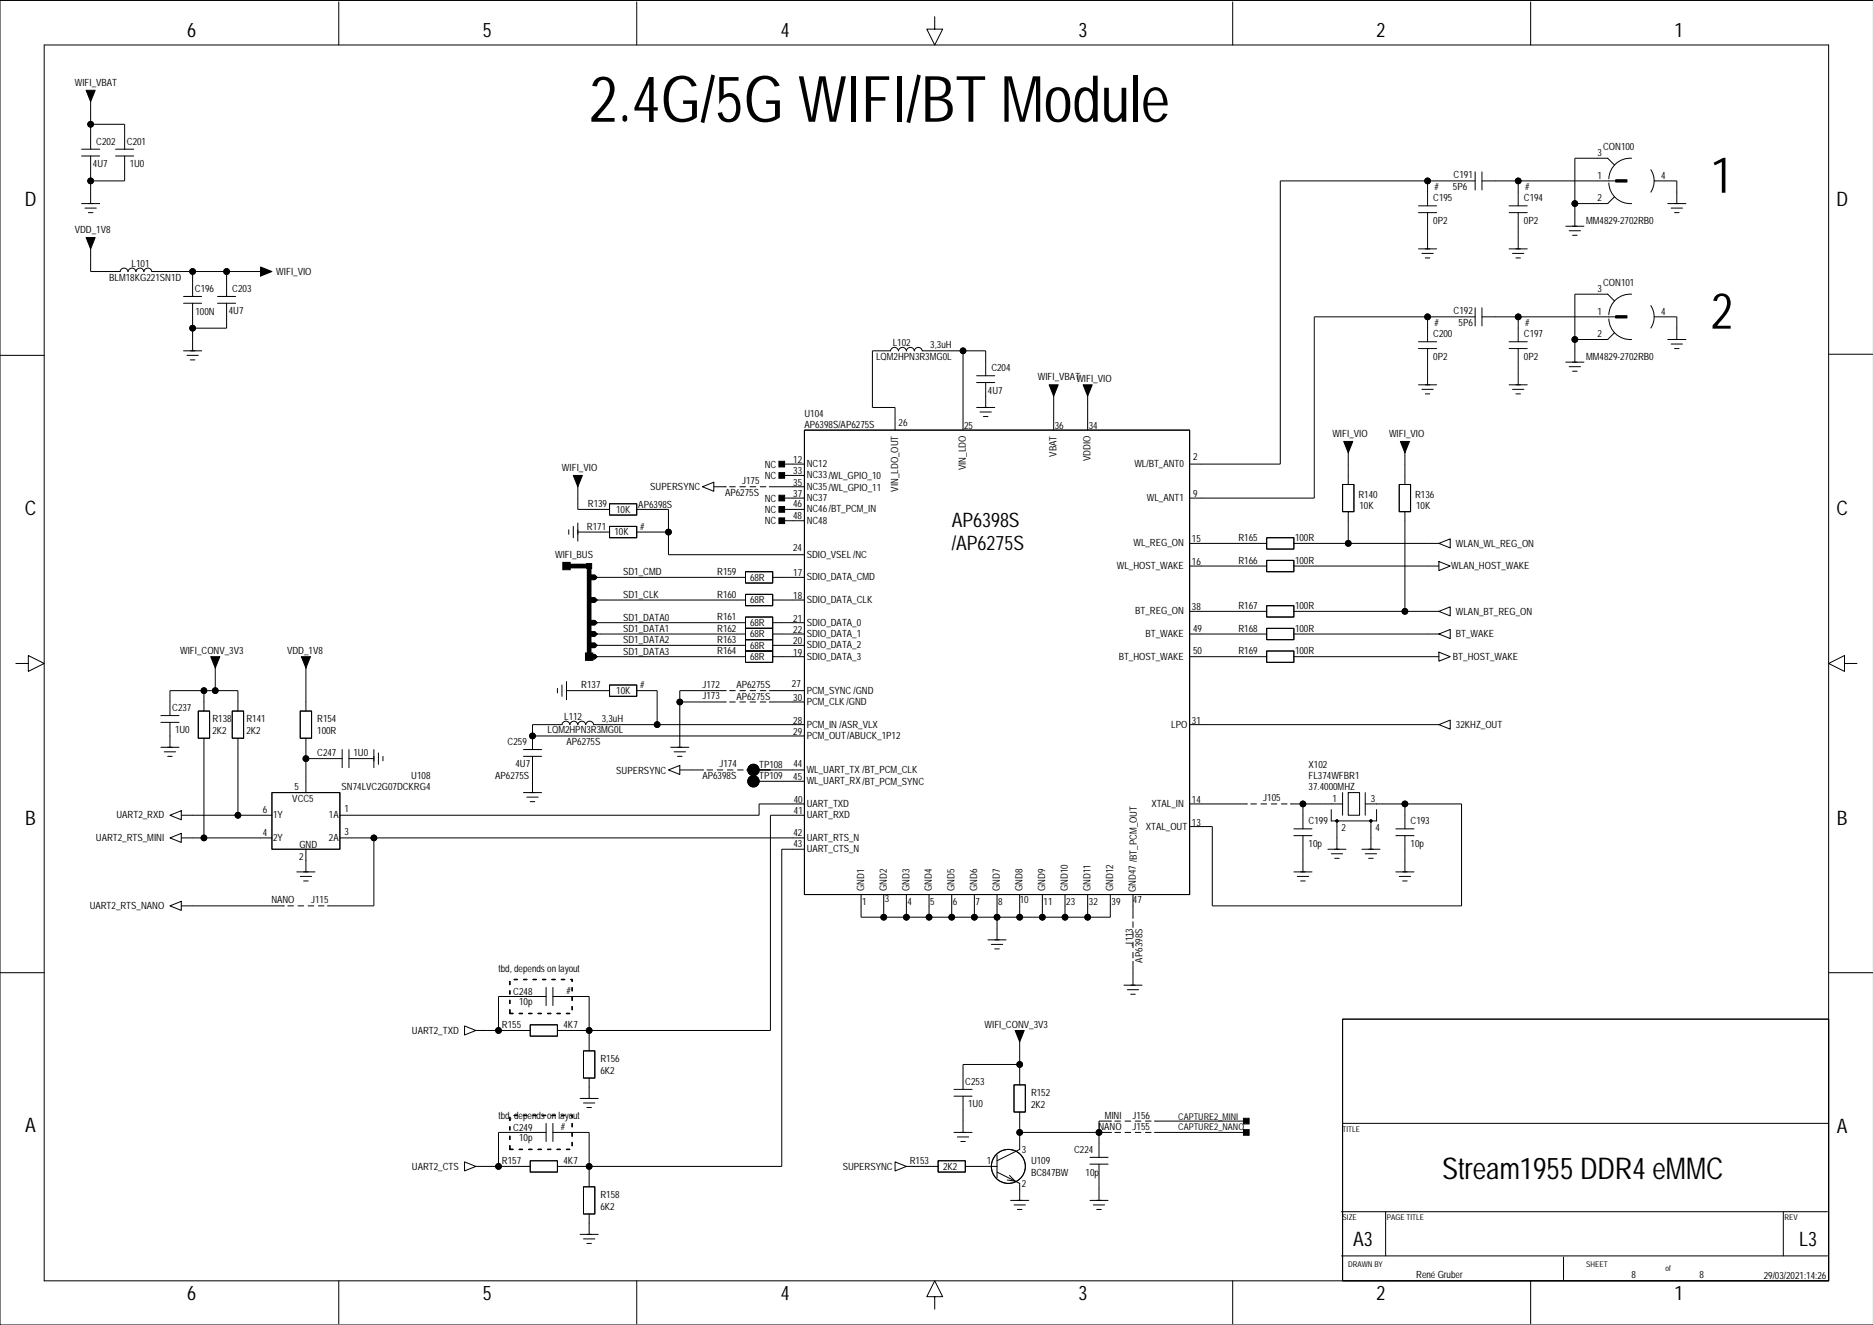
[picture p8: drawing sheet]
<svg xmlns="http://www.w3.org/2000/svg" width="420mm" height="297mm" viewBox="0 0 420 297" stroke-linecap="round" stroke-linejoin="round" font-family="sans-serif">
<g fill="none" stroke="#000" stroke-width=".22">
<path d="M9.9 10.1h400v277h-400zM75.9 .4v9.7M142.7 .4v9.7M209.5 3.7v2.8h1.8l-1.8 3.6-1.8-3.6h1.8M276.3 .4v9.7M343.1 .4v9.7M419.9 .1h-419.9v296.9h419.9M18.3 35h4M18.3 33.4h4M20.3 22.8v10.6M20.3 35v10.6M20.3 27.9h7.6v5.5"/>
<path d="M25.9 35h4.1M25.9 33.4h4.1M27.9 35v5.6h-7.6M330.6 38.5v4.1M332.2 38.5v4.1M361.9 37l-1.6-1.5h-7.3v15.2M365.7 35.5a4.8 4.8 0 0 0-5.1 4.6M370 38a4.6 4.6 0 0 1 0 5.1M18.3 45.6h4M19 46.7h2.6M19.8 47.7h1M20.3 55.8v5.1h6.6a.9 .9 0 0 1 .9-.8 .9 .9 0 0 1 .9 .8 .9 .9 0 0 1 .9-.8 .9 .9 0 0 1 .9 .8 .9 .9 0 0 1 .9-.8 .9 .9 0 0 1 .9 .8 .9 .9 0 0 1 .8-.8 .9 .9 0 0 1 .9 .8h24.4"/>
<path d="M317.9 47.7h4.1M317.9 46.1h4.1M317.9 55.8h4.1M318.7 56.8h2.5M319.5 57.8h1M320 40.6v5.5M320 47.7v8.1M330.6 40.6h-43.6v63.4h-20.4M332.2 40.6h30.9M338.3 47.7h4M338.3 46.1h4M338.3 55.8h4"/>
<path d="M339 56.8h2.6M339.8 57.8h1M340.3 40.6v5.5M340.3 47.7v8.1M350.9 50.7h4.1M351.7 51.7h2.5M352.5 52.7h1M360.6 41a4.8 4.8 0 0 0 5.1 4.6M361.9 44.1l-1.6 1.5h-7.3M370.8 40.6h5v5M373.8 45.6h4.1M374.6 46.7h2.5"/>
<path d="M375.3 47.7h1M0 79.7h9.9M41.1 78.6h4.1M41.1 66.5h4.1M41.1 68h4.1M41.9 79.7h2.5M43.2 60.9v5.6M43.2 68v10.6M48.8 66.5h4M48.8 68h4M50.8 60.9v5.6M50.8 68v5.6h-7.6"/>
<path d="M215.9 78.6v17.8M317.9 78.1h4.1M317.9 76.6h4.1M320 71v5.6M320 78.1v8.2M330.6 69v4.1M330.6 71h-36v40.7h-28M332.2 69v4.1M332.2 71h30.9M338.3 78.1h4M338.3 76.6h4M340.3 71v5.6"/>
<path d="M340.3 78.1v8.2M360.6 71.5a4.8 4.8 0 0 0 5.1 4.6M361.9 67.5l-1.6-1.5h-7.3v15.2M361.9 74.6l-1.6 1.5h-7.3M365.7 66a4.8 4.8 0 0 0-5.1 4.6M370 68.5a4.6 4.6 0 0 1 0 5M370.8 71h5v5.1M373.8 76.1h4.1M374.6 77.1h2.5M375.3 78.1h1M409.9 79.4h9.9M42.7 80.7h1"/>
<path d="M180.3 96.4h86.3v104.1h-86.3zM218.9 91.3h4.1M218.9 84.2h4.1M218.9 85.8h4.1M219.7 92.4h2.5M220.4 93.4h1M220.9 88.8h.1M220.9 84.2v-5.6l-14.2 .1a.9 .9 0 0 0-.9-.8 .9 .9 0 0 0-.9 .8 .9 .9 0 0 0-.9-.8 .9 .9 0 0 0-.8 .8 .9 .9 0 0 0-.9-.8 .9 .9 0 0 0-.9 .8 .9 .9 0 0 0-.9-.8 .9 .9 0 0 0-.9 .8l-4.1-.1v12.7h5.1v5.1M220.9 85.8v5.5M236.2 88.8v7.6M243.8 88.8v7.6M317.9 86.3h4.1"/>
<path d="M318.7 87.3h2.5M319.5 88.3h1M338.3 86.3h4M339 87.3h2.6M339.8 88.3h1M350.9 81.2h4.1M351.7 82.2h2.5M352.5 83.2h1M127.5 118.8v1M128.5 118v2.5M129.5 109.1v5.1h7.1M129.5 119.3h7.1"/>
<path d="M129.5 117.2v4.1M136.6 112.9h6.1v2.6h-6.1zM136.6 118h6.1v2.5h-6.1zM142.7 114.2h7.1v10.2h30.5M142.7 119.3h7.1M157.4 109.1l2.6-1v2zM160 109.1h2.8M162.5 109.1h.1M163.5 109.1h1.3M165.8 109.1h1.3M168.1 109.1h1.3M170.4 109.1h1.3"/>
<path d="M172.4 109.1h7.9M175.2 104h5.1M175.2 111.7h5.1M175.2 106.6h5.1M175.2 114.2h5.1M175.2 116.7h5.1M300.9 108.6h2.6v6.1h-2.6zM302.2 101.5v7.1M302.2 114.7v7.1M313.6 108.6h2.6v6.1h-2.6zM314.9 101.5v7.1M314.9 114.7v22.4"/>
<path d="M132.1 129.4l.5-.5h.7l.5 .5-.5 .5h-.7zM132.6 134h.7l.5 .5-.5 .5h-.7l-.5-.5zM132.6 139.1h.7l.5 .5-.5 .5h-.7l-.5-.5zM133.8 129.4h33.3M133.8 134.5h33.3M133.8 139.6h33.3M134.6 134.5h.1M134.6 129.4h.1M134.6 139.6h.1M167.1 128.2h6.1v2.5h-6.1zM167.1 133.2h6.1v2.6h-6.1zM167.1 138.3h6.1v2.6h-6.1z"/>
<path d="M173.2 129.4h7.1M173.2 134.5h7.1M173.2 139.6h7.1M266.6 137.1h17.3M266.6 126.9h17.3M266.6 121.8h17.3M283.9 120.5h6.1v2.6h-6.1zM283.9 125.6h6.1v2.6h-6.1zM283.9 135.8h6.1v2.5h-6.1zM290 137.1h32.5M290 126.9h32.5M290 121.8h32.5"/>
<path d="M322.5 137.1l2.5-1.1v2.1zM322.5 125.9l2.5 1-2.5 1zM322.5 121.8l2.5-1v2zM3.6 148.7h2.7v-1.7l3.6 1.7-3.6 1.8v-1.8M44.4 159.4h2.6v6.1h-2.6zM45.7 154.8v4.6M48.2 149.8v5M52.1 159.4h2.5v6.1h-2.5zM53.3 159.4v-4.6h-15.2v5.6M67.3 159.4h2.5v6.1h-2.5zM68.6 149.8v9.6M124.9 154.3v1"/>
<path d="M126 153.6v2.5M127 154.8h9.6M127 152.8v4.1M132.1 144.7l.5-.5h.7l.5 .5-.5 .5h-.7zM132.6 141.6h.7l.5 .5-.5 .5h-.7l-.5-.5zM132.6 146.7h.7l.5 .5-.5 .5h-.7l-.5-.5zM133.8 142.1h33.3M133.8 147.2h33.3M133.8 144.7h33.3M134.6 142.1h.1M134.6 144.7h.1M134.6 147.2h.1"/>
<path d="M136.6 153.6h6.1v2.5h-6.1zM142.7 154.8h4.6v7.6M152.4 157.4h10.4M162.8 154.8h-10.4v12.7M163.5 154.8h1.3M163.5 157.4h1.3M165.8 154.8h1.3M165.8 157.4h1.3M167.1 140.9h6.1v2.5h-6.1zM167.1 143.4h6.1v2.5h-6.1zM167.1 145.9h6.1v2.6h-6.1zM168.1 154.8h1.3"/>
<path d="M168.1 157.4h1.3M170.4 154.8h1.3M170.4 157.4h1.3M172.4 154.8h7.9M172.4 157.4h7.9M173.2 142.1h7.1M173.2 147.2h7.1M173.2 144.7h7.1M266.6 142.1h17.3M266.6 147.2h17.3M283.9 140.9h6.1v2.5h-6.1zM283.9 145.9h6.1v2.6h-6.1z"/>
<path d="M290 142.1h32.5M290 147.2h32.5M322.5 142.1l2.5-1v2zM322.5 146.2l2.5 1-2.5 1zM413.4 148.7v-1.7l-3.5 1.7 3.5 1.8v-1.8h2.8M36.1 167.5h4M36.1 161.9h4M36.1 160.4h4M36.8 168.5h2.6M37.6 169.6h1M38.1 165h.1M38.1 161.9v5.6"/>
<path d="M45.7 165.5v22.3M53.3 165.5v17.3M60.9 177.7h15.3v12.7h-15.3zM68.6 165.5v12.2M68.6 170.1h8.1M76.7 168v4.1M78.2 170.1h5.6M78.2 168v4.1M81.3 170.1h.1M83.8 168v4.1M84.8 168.8v2.5M85.8 169.6v1"/>
<path d="M117.3 169.6h4.1M117.3 168h4.1M117.3 177.7h4.1M118.1 178.7h2.5M118.8 179.7h1.1M119.4 165h.1M119.4 165h60.9M119.4 169.6v8.1M149.8 172.6l2.6-1v2zM150.3 167.5h4.1M151.1 168.5h2.5M151.9 169.6h1"/>
<path d="M152.4 172.6h5.3M158.5 172.6h1.2M160.7 172.6h1.3M163 172.6h1.3M165.3 172.6h1.3M167.3 172.6h13M170.1 172.6h.1M170.1 175.1h.1M170.1 175.1h10.2M180.3 162.4l-47.2 .1a.9 .9 0 0 0-.9-.8 .9 .9 0 0 0-.9 .8 .9 .9 0 0 0-.9-.8 .9 .9 0 0 0-.9 .8 .9 .9 0 0 0-.9-.8 .9 .9 0 0 0-.9 .8 .9 .9 0 0 0-.9-.8 .9 .9 0 0 0-.8 .8l-6.6-.1v5.6M266.6 162.4h55.9M300.9 177.7v5.1"/>
<path d="M302.2 177.7h2.5v5.1h-2.5zM306 177.7v5.1M322.5 162.4l2.5-1v2.1zM38.1 182.8l2.5-1.1v2.1zM38.1 187.8l2.5-1v2.1zM40.6 182.8h20.3M40.6 187.8h20.3M66.5 195.5h4.1M67.3 196.5h2.5M68.1 197.5h1M68.6 192.9h.1M68.6 190.4v5.1"/>
<path d="M76.2 187.8h104.1M83.8 187.8v15.3h-10.4M180.3 180.2h-10.2v2.6h-93.9M180.3 182.8h-7.6v48.2h-47.8M180.3 190.4h-5.1v71.1h-50.3M266.6 180.2h13M280.4 180.2h1.2M282.6 180.2h1.3M284.9 180.2h1.3M287.2 180.2h1.3M289.2 180.2h11.7M290 195.5h4.1"/>
<path d="M290 187.3h4.1M290 185.8h4.1M290.8 196.5h2.5M291.5 197.5h1M292 180.2v5.6M292 187.3v8.2M297.6 190.4h4.1M298.4 181.5v2.5h10.1v-2.5M298.4 191.4h2.5M299.1 192.4h1.1M299.7 184v6.4M305.2 190.4h4.1"/>
<path d="M306 180.2h21.6v22.9h-55.9v-17.8h-5.1M306 191.4h2.5M306.8 192.4h1M307.3 184v6.4M312.9 195.5h4M312.9 187.3h4M312.9 185.8h4M313.6 196.5h2.6M314.4 197.5h1M314.9 180.2v5.6M314.9 187.3v8.2M0 218.1h9.9"/>
<path d="M38.1 203.1l2.5-1v2zM40.6 203.1h23.1M64.5 203.1h1.3M66.8 203.1h1.3M69.1 203.1h1.2M71.4 203.1h1.2M193 200.5v5.1h55.9v-5.1M198.1 200.5v5.1M203.2 200.5v5.1M208.2 200.5v5.1M213.3 200.5v5.1M218.4 200.5v5.1"/>
<path d="M221.4 210.7h4.1M222.2 211.7h2.5M223 212.7h1M223.5 200.5v10.2M228.5 200.5v5.1M233.6 200.5v5.1M238.7 200.5v5.1M243.8 200.5v5.1M253.9 200.5v5.4M253.9 206.6v1.3M253.9 208.9v1.3M253.9 211.2v1.3"/>
<path d="M253.9 213.5v1.3M253.9 215.5v5.4M409.9 218.1h9.9M104.1 230l2.6 1-2.6 1zM106.7 231h12.1M118.8 229.7h6.1v2.6h-6.1zM122.4 223.4h-10.7v7.6M122.4 221.4v4M123.9 223.4h8.2v12.2M123.9 221.4v4M130.8 235.6h2.5v6.1h-2.5zM228.5 233.6v9.6"/>
<path d="M228.5 238.6h-12.6v5.6M251.9 220.9h4.1M252.7 221.9h2.5M253.4 222.9h1.1M300.9 228.5h109v58.6h-109zM122.4 253.9h-10.7v7.6M122.4 251.8v4.1M123.9 253.9h8.2v12.2M123.9 251.8v4.1M130 246.3h4.1M130.8 247.3h2.5M131.5 248.3h1.1"/>
<path d="M132.1 243.7h.1M132.1 241.7v4.6M213.8 253.9h4.1M213.8 245.7h4.1M213.8 244.2h4.1M214.6 254.9h2.5M215.3 255.9h1.1M215.9 245.7v8.2M223.5 258.9v5.1M227.3 243.2h2.5v6.1h-2.5zM228.5 249.3v8.4l-5 2.5M228.5 253.9h20.6"/>
<path d="M244.3 259.5h4.1M249.1 251.3h-2.8v8.2M249.9 253.9h1.2M249.9 251.3h1.2M252.2 253.9h1.2M252.2 251.3h1.2M254.5 253.9h1.2M254.5 251.3h1.2M256.7 253.9h1.3M256.7 251.3h1.3M258.8 253.9h20.5M258.8 251.3h20.5"/>
<path d="M300.9 251.8h109M104.1 260.5l2.6 1-2.6 1zM106.7 261.5h12.1M118.8 260.2h6.1v2.6h-6.1zM130 276.7h4.1M130.8 266.1h2.5v6.1h-2.5zM130.8 277.7h2.5M131.5 278.8h1.1M132.1 274.2h.1M132.1 272.2v4.5M200.6 260.5l2.6 1-2.6 1zM203.2 261.5h7.1"/>
<path d="M210.3 260.2h6.1v2.6h-6.1zM216.4 261.5h7.1M223.5 262.8l5 2.5v3.8M226.3 263.5l1.2 1.3-1.7-.3M226.5 269.1h4.1M227.3 270.1h2.5M228 271.1h1.1M228.5 266.6h.1M244.3 269.1h4.1M244.3 261h4.1M245.1 270.1h2.5M245.8 271.1h1"/>
<path d="M246.3 261v8.1M300.7 271.6h108.9M310.6 271.6v9.9M399.7 271.6v9.9M75.9 287.1v9.7M142.7 287.1v9.7M209.5 290.7h1.8l-1.8-3.6-1.8 3.6h1.8v2.8M276.3 287.1v9.7M300.7 281.5h108.9M343.1 287.1v9.7M350.4 281.8v5.1"/>
<circle cx="20.3" cy="27.9" r=".63"/>
<circle cx="20.3" cy="40.6" r=".63"/>
<circle cx="320" cy="40.6" r=".63"/>
<circle cx="340.3" cy="40.6" r=".63"/>
<circle cx="353" cy="45.6" r=".63"/>
<circle cx="43.2" cy="60.9" r=".63"/>
<circle cx="43.2" cy="73.6" r=".63"/>
<circle cx="50.8" cy="60.9" r=".63"/>
<circle cx="215.9" cy="78.6" r=".63"/>
<circle cx="320" cy="71" r=".63"/>
<circle cx="340.3" cy="71" r=".63"/>
<circle cx="353" cy="76.1" r=".63"/>
<circle cx="149.8" cy="119.3" r=".63"/>
<circle cx="302.2" cy="121.8" r=".63"/>
<circle cx="314.9" cy="137.1" r=".63"/>
<circle cx="45.7" cy="154.8" r=".63"/>
<circle cx="48.2" cy="154.8" r=".63"/>
<circle cx="152.4" cy="157.4" r=".63"/>
<circle cx="68.6" cy="170.1" r=".63"/>
<circle cx="119.4" cy="165" r=".63"/>
<circle cx="147.3" cy="162.4" r=".63"/>
<circle cx="168.9" cy="172.6" r="1.27"/>
<circle cx="168.9" cy="175.1" r="1.27"/>
<circle cx="168.9" cy="172.6" r=".63"/>
<circle cx="45.7" cy="187.8" r=".63"/>
<circle cx="53.3" cy="182.8" r=".63"/>
<circle cx="83.8" cy="187.8" r=".63"/>
<circle cx="292" cy="180.2" r=".63"/>
<circle cx="299.7" cy="184" r=".25"/>
<circle cx="307.3" cy="184" r=".25"/>
<circle cx="314.9" cy="180.2" r=".63"/>
<circle cx="198.1" cy="205.6" r=".63"/>
<circle cx="203.2" cy="205.6" r=".63"/>
<circle cx="208.2" cy="205.6" r=".63"/>
<circle cx="213.3" cy="205.6" r=".63"/>
<circle cx="218.4" cy="205.6" r=".63"/>
<circle cx="223.5" cy="205.6" r=".63"/>
<circle cx="228.5" cy="205.6" r=".63"/>
<circle cx="233.6" cy="205.6" r=".63"/>
<circle cx="238.7" cy="205.6" r=".63"/>
<circle cx="243.8" cy="205.6" r=".63"/>
<circle cx="111.7" cy="231" r=".63"/>
<circle cx="132" cy="231" r=".63"/>
<circle cx="228.5" cy="238.6" r=".63"/>
<circle cx="228.5" cy="253.9" r=".63"/>
<circle cx="246.3" cy="253.9" r=".63"/>
<circle cx="111.7" cy="261.5" r=".63"/>
<circle cx="132" cy="261.5" r=".63"/>
<circle cx="226" cy="261.5" r="3.8"/>
</g>
<g fill="#000" stroke="#000" stroke-width=".22">
<path d="M19.3 20.2h2l-1 2.6z" fill-rule="evenodd"/>
<path d="M19.3 53.3h2l-1 2.5z" fill-rule="evenodd"/>
<path d="M362.1 40.3h2.6v.5h-2.6z" fill-rule="evenodd"/>
<path d="M58.4 59.9l2.5 1-2.5 1z" fill-rule="evenodd"/>
<path d="M362.1 70.8h2.6v.5h-2.6z" fill-rule="evenodd"/>
<path d="M235.2 86.3h2l-1 2.5z" fill-rule="evenodd"/>
<path d="M242.8 86.3h2l-1 2.5z" fill-rule="evenodd"/>
<path d="M128.5 106.6h2l-1 2.5z" fill-rule="evenodd"/>
<path d="M174.6 103.4h1.3v1.3h-1.3z" fill-rule="evenodd"/>
<path d="M174.6 105.9h1.3v1.3h-1.3z" fill-rule="evenodd"/>
<path d="M174.6 111h1.3v1.3h-1.3z" fill-rule="evenodd"/>
<path d="M174.6 113.6h1.3v1.2h-1.3z" fill-rule="evenodd"/>
<path d="M174.6 116.1h1.3v1.3h-1.3z" fill-rule="evenodd"/>
<path d="M301.2 99h2l-1 2.5z" fill-rule="evenodd"/>
<path d="M313.9 99h2l-1 2.5z" fill-rule="evenodd"/>
<path d="M126.1 126.1h1.7v1.6h-1.7z" fill-rule="evenodd"/>
<path d="M131.5 126.3h1.1v1.2h-1.1z" fill-rule="evenodd"/>
<path d="M132.6 134h.7l.5 .5-.5 .5h-.7l-.5-.5z" fill-rule="evenodd"/>
<path d="M132.1 129.4l.5-.5h.7l.5 .5-.5 .5h-.7z" fill-rule="evenodd"/>
<path d="M132.6 139.1h.7l.5 .5-.5 .5h-.7l-.5-.5z" fill-rule="evenodd"/>
<path d="M47.2 147.2h2.1l-1.1 2.6z" fill-rule="evenodd"/>
<path d="M67.5 147.2h2.1l-1 2.6z" fill-rule="evenodd"/>
<path d="M131.2 146.4h1.7v1.6h-1.7z" fill-rule="evenodd"/>
<path d="M132.6 141.6h.7l.5 .5-.5 .5h-.7l-.5-.5z" fill-rule="evenodd"/>
<path d="M132.1 144.7l.5-.5h.7l.5 .5-.5 .5h-.7z" fill-rule="evenodd"/>
<path d="M132.6 146.7h.7l.5 .5-.5 .5h-.7l-.5-.5z" fill-rule="evenodd"/>
<path d="M227.5 231h2.1l-1.1 2.6z" fill-rule="evenodd"/>
<path d="M278.7 250.7h1.3v1.3h-1.3z" fill-rule="evenodd"/>
<path d="M278.7 253.2h1.3v1.3h-1.3z" fill-rule="evenodd"/>
<circle cx="20.3" cy="27.9" r=".63"/>
<circle cx="20.3" cy="40.6" r=".63"/>
<circle cx="320" cy="40.6" r=".63"/>
<circle cx="340.3" cy="40.6" r=".63"/>
<circle cx="353" cy="45.6" r=".63"/>
<circle cx="43.2" cy="60.9" r=".63"/>
<circle cx="43.2" cy="73.6" r=".63"/>
<circle cx="50.8" cy="60.9" r=".63"/>
<circle cx="215.9" cy="78.6" r=".63"/>
<circle cx="320" cy="71" r=".63"/>
<circle cx="340.3" cy="71" r=".63"/>
<circle cx="353" cy="76.1" r=".63"/>
<circle cx="149.8" cy="119.3" r=".63"/>
<circle cx="302.2" cy="121.8" r=".63"/>
<circle cx="314.9" cy="137.1" r=".63"/>
<circle cx="45.7" cy="154.8" r=".63"/>
<circle cx="48.2" cy="154.8" r=".63"/>
<circle cx="152.4" cy="157.4" r=".63"/>
<circle cx="68.6" cy="170.1" r=".63"/>
<circle cx="119.4" cy="165" r=".63"/>
<circle cx="147.3" cy="162.4" r=".63"/>
<circle cx="168.9" cy="172.6" r="1.27"/>
<circle cx="168.9" cy="175.1" r="1.27"/>
<circle cx="168.9" cy="172.6" r=".63"/>
<circle cx="45.7" cy="187.8" r=".63"/>
<circle cx="53.3" cy="182.8" r=".63"/>
<circle cx="83.8" cy="187.8" r=".63"/>
<circle cx="292" cy="180.2" r=".63"/>
<circle cx="299.7" cy="184" r=".25"/>
<circle cx="307.3" cy="184" r=".25"/>
<circle cx="314.9" cy="180.2" r=".63"/>
<circle cx="198.1" cy="205.6" r=".63"/>
<circle cx="203.2" cy="205.6" r=".63"/>
<circle cx="208.2" cy="205.6" r=".63"/>
<circle cx="213.3" cy="205.6" r=".63"/>
<circle cx="218.4" cy="205.6" r=".63"/>
<circle cx="223.5" cy="205.6" r=".63"/>
<circle cx="228.5" cy="205.6" r=".63"/>
<circle cx="233.6" cy="205.6" r=".63"/>
<circle cx="238.7" cy="205.6" r=".63"/>
<circle cx="243.8" cy="205.6" r=".63"/>
<circle cx="111.7" cy="231" r=".63"/>
<circle cx="132" cy="231" r=".63"/>
<circle cx="228.5" cy="238.6" r=".63"/>
<circle cx="228.5" cy="253.9" r=".63"/>
<circle cx="246.3" cy="253.9" r=".63"/>
<circle cx="111.7" cy="261.5" r=".63"/>
<circle cx="132" cy="261.5" r=".63"/>
</g>
<path d="M127 126.9h5.1v20.3" fill="none" stroke="#000" stroke-width="1" stroke-linecap="butt"/>
<path d="M114.3 219.6h13.9v7.6h-13.9zM114.3 250.1h13.9v7.6h-13.9z" fill="none" stroke="#000" stroke-width=".3" stroke-dasharray=".7 1.4"/>
<text font-size="14.4" x="132" y="27.3">2.4G/5G WIFI/BT Module</text>
<g font-size="11.2">
<text x="383.5" y="43.2">1</text>
<text x="383.5" y="73.7">2</text>
</g>
<text font-size="6.7" x="323.2" y="264.3">Stream1955 DDR4 eMMC</text>
<g font-size="4.5">
<text x="41.9" y="8.4">6</text>
<text x="108.2" y="8.4">5</text>
<text x="175" y="8.4">4</text>
<text x="241.8" y="8.4">3</text>
<text x="308.6" y="8.4">2</text>
<text x="375.3" y="8.4">1</text>
<text x="5.6" y="46.2">D</text>
<text x="411.6" y="46.2">D</text>
<text x="5.6" y="115.5">C</text>
<text x="213.3" y="118.1">AP6398S</text>
<text x="411.6" y="115.5">C</text>
<text x="213.3" y="123.4">/AP6275S</text>
<text x="5.7" y="184.8">B</text>
<text x="411.7" y="184.8">B</text>
<text x="5.7" y="253.7">A</text>
<text x="411.7" y="253.9">A</text>
<text x="303.3" y="279.3">A3</text>
<text x="403.3" y="279.3">L3</text>
<text x="41.9" y="291.5">6</text>
<text x="108.2" y="291.5">5</text>
<text x="175" y="291.5">4</text>
<text x="241.8" y="291.5">3</text>
<text x="308.6" y="291.5">2</text>
<text x="375.3" y="291.5">1</text>
</g>
<g font-size="2.2">
<text x="16.8" y="19.2">WIFI_VBAT</text>
<text x="21.6" y="32.5">C202</text>
<text x="28.4" y="32.5">C201</text>
<text x="358.1" y="35">3</text>
<text x="359.3" y="33.7">CON100</text>
<text x="20.8" y="37.5">4U7</text>
<text x="29.1" y="37.5">1U0</text>
<text x="325.8" y="40">C191</text>
<text x="358.1" y="40.1">1</text>
<text x="372.3" y="40.1">4</text>
<text x="321.2" y="45.1">C195</text>
<text x="321.5" y="42.5">#</text>
<text x="325.6" y="42.5">5P6</text>
<text x="341.6" y="45.1">C194</text>
<text x="341.8" y="42.5">#</text>
<text x="358.1" y="45.1">2</text>
<text x="16.8" y="52.2">VDD_1V8</text>
<text x="321.2" y="50.2">0P2</text>
<text x="341.6" y="50.2">0P2</text>
<text x="355.5" y="50.2">MM4829-2702RB0</text>
<text x="29.5" y="59.9">L101</text>
<text x="24.5" y="62.9">BLM18KG221SN1D</text>
<text x="43.7" y="65.5">C196</text>
<text x="52.1" y="65.5">C203</text>
<text x="61.9" y="61.6">WIFI_VIO</text>
<text x="358.1" y="65.5">3</text>
<text x="359.3" y="64.2">CON101</text>
<text x="43.8" y="70.5">100N</text>
<text x="51.3" y="70.5">4U7</text>
<text x="325.8" y="70.5">C192</text>
<text x="358.1" y="70.5">1</text>
<text x="372.3" y="70.5">4</text>
<text x="200.1" y="77.7">L102</text>
<text x="321.2" y="75.6">C200</text>
<text x="321.5" y="73">#</text>
<text x="326.9" y="73">5P6</text>
<text x="341.6" y="75.6">C197</text>
<text x="341.8" y="73">#</text>
<text x="358.1" y="75.6">2</text>
<text x="196.4" y="80.6">LQM2HPN3R3MG0L</text>
<text x="208.5" y="78.1">3,3uH</text>
<text x="222.2" y="83.2">C204</text>
<text x="321.2" y="80.7">0P2</text>
<text x="341.6" y="80.7">0P2</text>
<text x="355.5" y="80.7">MM4829-2702RB0</text>
<text x="221.4" y="88.2">4U7</text>
<text x="232.6" y="85.2">WIFI_VBATWIFI_VIO</text>
<text x="180.3" y="93.4">U104</text>
<text x="180.3" y="95.9">AP6398S/AP6275S</text>
<text x="201.4" y="95.6">26</text>
<text x="216.1" y="96.2">25</text>
<text x="236.4" y="96.2">36</text>
<text x="244" y="96.2">34</text>
<text x="298.6" y="97.9">WIFI_VIO</text>
<text x="311.3" y="97.9">WIFI_VIO</text>
<text x="126" y="105.5">WIFI_VIO</text>
<text x="171.4" y="104.8">NC</text>
<text x="171.4" y="107.4">NC</text>
<text x="177.8" y="106.3">33</text>
<text x="177.8" y="103.8">12</text>
<text x="180.8" y="104.7">NC12</text>
<text x="180.8" y="107.2">NC33/WL_GPIO_10</text>
<text x="216.5" y="105.4" transform="rotate(-90 216.5 105.4)">VIN_LDO</text>
<text x="236.8" y="102.4" transform="rotate(-90 236.8 102.4)">VBAT</text>
<text x="244.4" y="103.4" transform="rotate(-90 244.4 103.4)">VDDIO</text>
<text x="254.3" y="104.7">WL/BT_ANT0</text>
<text x="267.4" y="103.2">2</text>
<text x="131.8" y="113.6">R139</text>
<text x="143.1" y="113.8">AP6398S</text>
<text x="145.7" y="109.9">SUPERSYNC</text>
<text x="162.5" y="111.2">AP6275S</text>
<text x="166.3" y="108.6">J175</text>
<text x="171.4" y="112.4">NC</text>
<text x="177.8" y="113.6">46</text>
<text x="177.8" y="111.4">37</text>
<text x="177.8" y="108.9">35</text>
<text x="180.8" y="109.8">NC35/WL_GPIO_11</text>
<text x="180.8" y="112.3">NC37</text>
<text x="201.3" y="110.2" transform="rotate(-90 201.3 110.2)">VIN_LDO_OUT</text>
<text x="257.1" y="112.3">WL_ANT1</text>
<text x="267.4" y="111.4">9</text>
<text x="304.5" y="111.7">R140</text>
<text x="317.2" y="111.7">R136</text>
<text x="131.6" y="118.7">R171</text>
<text x="137.7" y="120">10K</text>
<text x="138.1" y="115">10K</text>
<text x="143.5" y="118.8">#</text>
<text x="171.4" y="115">NC</text>
<text x="171.4" y="117.5">NC</text>
<text x="177.8" y="116.4">48</text>
<text x="180.8" y="114.9">NC46/BT_PCM_IN</text>
<text x="180.8" y="117.4">NC48</text>
<text x="304.7" y="114.2">10K</text>
<text x="317.4" y="114.2">10K</text>
<text x="124.4" y="125.1">WIFI_BUS</text>
<text x="177.8" y="123.5">24</text>
<text x="180.8" y="125">SDIO_VSEL /NC</text>
<text x="254" y="122.5">WL_REG_ON</text>
<text x="267.1" y="121.6">15</text>
<text x="277.6" y="121.3">R165</text>
<text x="290.3" y="121.3">100R</text>
<text x="326.3" y="122.5">WLAN_WL_REG_ON</text>
<text x="139.7" y="129">SD1_CMD</text>
<text x="160.8" y="128.9">R159</text>
<text x="168.1" y="130.1">68R</text>
<text x="177.8" y="129.2">17</text>
<text x="180.8" y="130.1">SDIO_DATA_CMD</text>
<text x="250.3" y="127.6">WL_HOST_WAKE</text>
<text x="267.1" y="126.7">16</text>
<text x="277.6" y="126.3">R166</text>
<text x="290.3" y="126.3">100R</text>
<text x="325.3" y="127.6">WLAN_HOST_WAKE</text>
<text x="139.7" y="134">SD1_CLK</text>
<text x="160.8" y="134">R160</text>
<text x="168.1" y="135.2">68R</text>
<text x="177.8" y="134.3">18</text>
<text x="180.8" y="135.2">SDIO_DATA_CLK</text>
<text x="254.4" y="137.7">BT_REG_ON</text>
<text x="267.1" y="136.8">38</text>
<text x="277.6" y="136.5">R167</text>
<text x="290.3" y="136.5">100R</text>
<text x="326.3" y="137.8">WLAN_BT_REG_ON</text>
<text x="139.7" y="139.1">SD1_DATA0</text>
<text x="139.7" y="141.6">SD1_DATA1</text>
<text x="160.8" y="139">R161</text>
<text x="160.8" y="141.6">R162</text>
<text x="168.1" y="140.3">68R</text>
<text x="168.1" y="142.8">68R</text>
<text x="177.8" y="141.9">22</text>
<text x="177.8" y="139.4">21</text>
<text x="180.8" y="140.3">SDIO_DATA_0</text>
<text x="180.8" y="142.8">SDIO_DATA_1</text>
<text x="256.7" y="142.8">BT_WAKE</text>
<text x="267.4" y="141.6">49</text>
<text x="277.6" y="141.6">R168</text>
<text x="290.3" y="141.6">100R</text>
<text x="326.3" y="142.8">BT_WAKE</text>
<text x="40.4" y="146.7">WIFI_CONV_3V3</text>
<text x="64.4" y="146.7">VDD_1V8</text>
<text x="139.7" y="144.2">SD1_DATA2</text>
<text x="139.7" y="146.7">SD1_DATA3</text>
<text x="160.8" y="144.1">R163</text>
<text x="160.8" y="146.7">R164</text>
<text x="168.1" y="145.4">68R</text>
<text x="168.1" y="147.9">68R</text>
<text x="177.8" y="144.4">20</text>
<text x="177.8" y="147">19</text>
<text x="180.8" y="147.9">SDIO_DATA_3</text>
<text x="180.8" y="145.3">SDIO_DATA_2</text>
<text x="250.7" y="147.9">BT_HOST_WAKE</text>
<text x="267.4" y="146.7">50</text>
<text x="277.6" y="146.7">R169</text>
<text x="290.3" y="146.7">100R</text>
<text x="325.7" y="147.9">BT_HOST_WAKE</text>
<text x="130.3" y="154.3">R137</text>
<text x="138.1" y="155.5">10K</text>
<text x="143.5" y="154.2">#</text>
<text x="157.4" y="154.3">J172</text>
<text x="165.1" y="154.3">AP6275S</text>
<text x="177.5" y="154">27</text>
<text x="180.8" y="155.5">PCM_SYNC /GND</text>
<text x="38.6" y="159.4">C237</text>
<text x="47.6" y="162">R138</text>
<text x="55.2" y="162">R141</text>
<text x="71.1" y="162">R154</text>
<text x="126.5" y="161.5">L112</text>
<text x="134.9" y="161.9">3,3uH</text>
<text x="157.4" y="156.8">J173</text>
<text x="165.1" y="156.9">AP6275S</text>
<text x="177.8" y="157.1">30</text>
<text x="180.8" y="158">PCM_CLK /GND</text>
<text x="39.2" y="164.4">1U0</text>
<text x="47.6" y="164.5">2K2</text>
<text x="55.2" y="164.5">2K2</text>
<text x="71.1" y="164.5">100R</text>
<text x="113.8" y="167">C259</text>
<text x="122.7" y="164.4">LQM2HPN3R3MG0L</text>
<text x="127" y="167">AP6275S</text>
<text x="177.8" y="164.8">29</text>
<text x="177.8" y="162.2">28</text>
<text x="180.8" y="163.1">PCM_IN /ASR_VLX</text>
<text x="180.8" y="165.6">PCM_OUT/ABUCK_1P12</text>
<text x="262.5" y="163.1">LPO</text>
<text x="267.1" y="162.2">31</text>
<text x="326.3" y="163.2">32KHZ_OUT</text>
<text x="71.1" y="169.5">C247</text>
<text x="79.2" y="169.6">1U0</text>
<text x="115.5" y="172">4U7</text>
<text x="138.1" y="173.4">SUPERSYNC</text>
<text x="161.3" y="172">J174</text>
<text x="170.1" y="172.1">TP108</text>
<text x="177.8" y="172">44</text>
<text x="180.8" y="173.3">WL_UART_TX /BT_PCM_CLK</text>
<text x="293.3" y="172.1">X102</text>
<text x="65.5" y="179.9">VCC5</text>
<text x="66" y="177.2">5</text>
<text x="76.6" y="177.2">SN74LVC2G07DCKRG4</text>
<text x="92.2" y="174.7">U108</text>
<text x="111" y="174.6">AP6275S</text>
<text x="157.4" y="174.7">AP6398S</text>
<text x="170.1" y="174.7">TP109</text>
<text x="177.8" y="174.8">45</text>
<text x="177.9" y="180">40</text>
<text x="180.8" y="175.8">WL_UART_RX /BT_PCM_SYNC</text>
<text x="267.1" y="180">14</text>
<text x="283.1" y="179.7">J105</text>
<text x="293.3" y="177.2">37.4000MHZ</text>
<text x="293.3" y="174.7">FL374WFBR1</text>
<text x="298.6" y="179.7">1</text>
<text x="307.3" y="179.7">3</text>
<text x="26.1" y="183.5">UART2_RXD</text>
<text x="58.9" y="182.3">6</text>
<text x="61.2" y="183.4">1Y</text>
<text x="73.7" y="183.4">1A</text>
<text x="77.2" y="182">1</text>
<text x="177.9" y="182.5">41</text>
<text x="180.8" y="180.9">UART_TXD</text>
<text x="180.8" y="183.4">UART_RXD</text>
<text x="256.8" y="186">XTAL_OUT</text>
<text x="258.1" y="180.9">XTAL_IN</text>
<text x="267.1" y="185.1">13</text>
<text x="293.3" y="184.8">C199</text>
<text x="316.2" y="184.8">C193</text>
<text x="21.5" y="188.6">UART2_RTS_MINI</text>
<text x="58.9" y="187.4">4</text>
<text x="61.2" y="188.5">2Y</text>
<text x="67.1" y="190">GND</text>
<text x="73.7" y="188.5">2A</text>
<text x="77.2" y="187.1">3</text>
<text x="177.8" y="189.9">43</text>
<text x="177.8" y="187.4">42</text>
<text x="180.8" y="188.5">UART_RTS_N</text>
<text x="180.8" y="191">UART_CTS_N</text>
<text x="293.3" y="189.9">10p</text>
<text x="300.7" y="186.3">2</text>
<text x="308.3" y="186.3">4</text>
<text x="316.2" y="189.9">10p</text>
<text x="67.1" y="192.7">2</text>
<text x="20.1" y="203.8">UART2_RTS_NANO</text>
<text x="60.8" y="202.5">NANO</text>
<text x="69.7" y="202.5">J115</text>
<text x="193.3" y="202.8">1</text>
<text x="193.7" y="199.8" transform="rotate(-90 193.7 199.8)">GND1</text>
<text x="198.3" y="202.3">3</text>
<text x="198.7" y="199.8" transform="rotate(-90 198.7 199.8)">GND2</text>
<text x="203.4" y="202.8">4</text>
<text x="203.8" y="199.8" transform="rotate(-90 203.8 199.8)">GND3</text>
<text x="208.5" y="202.8">5</text>
<text x="208.9" y="199.8" transform="rotate(-90 208.9 199.8)">GND4</text>
<text x="213.6" y="202.8">6</text>
<text x="214" y="199.8" transform="rotate(-90 214 199.8)">GND5</text>
<text x="218.7" y="202.8">7</text>
<text x="219.1" y="199.8" transform="rotate(-90 219.1 199.8)">GND6</text>
<text x="223.7" y="202.8">8</text>
<text x="224.1" y="199.8" transform="rotate(-90 224.1 199.8)">GND7</text>
<text x="228.5" y="202.5">10</text>
<text x="229.2" y="199.8" transform="rotate(-90 229.2 199.8)">GND8</text>
<text x="233.9" y="202.8">11</text>
<text x="234.3" y="199.8" transform="rotate(-90 234.3 199.8)">GND9</text>
<text x="239" y="202.8">23</text>
<text x="239.4" y="199.8" transform="rotate(-90 239.4 199.8)">GND10</text>
<text x="244.1" y="202.8">32</text>
<text x="244.4" y="199.8" transform="rotate(-90 244.4 199.8)">GND11</text>
<text x="249.1" y="202.8">39</text>
<text x="249.5" y="199.8" transform="rotate(-90 249.5 199.8)">GND12</text>
<text x="253.9" y="202.5">47</text>
<text x="254.6" y="200" transform="rotate(-90 254.6 200)">GND47 /BT_PCM_OUT</text>
<text x="253.9" y="212" transform="rotate(-90 253.9 212)">J113</text>
<text x="256.1" y="215.8" transform="rotate(-90 256.1 215.8)">AP6398S</text>
<text x="111.7" y="217.8">tbd, depends on layout</text>
<text x="115" y="223.1">C248</text>
<text x="116.3" y="225.4">10p</text>
<text x="127" y="222.9">#</text>
<text x="92.3" y="231.7">UART2_TXD</text>
<text x="112.5" y="230.5">R155</text>
<text x="126.3" y="230.5">4K7</text>
<text x="220.7" y="230.5">WIFI_CONV_3V3</text>
<text x="134.6" y="238.1">R156</text>
<text x="134.6" y="240.7">6K2</text>
<text x="216.4" y="243.2">C253</text>
<text x="231.1" y="245.8">R152</text>
<text x="111.7" y="250.8">tbd, depends on layout</text>
<text x="217" y="248.2">1U0</text>
<text x="231.1" y="248.3">2K2</text>
<text x="247.6" y="250.8">MINI</text>
<text x="253.8" y="250.8">J156</text>
<text x="115" y="253.6">C249</text>
<text x="116.3" y="255.8">10p</text>
<text x="125.7" y="253.4">#</text>
<text x="246.2" y="253.3">NANO</text>
<text x="253.8" y="253.3">J155</text>
<text x="92.3" y="262.2">UART2_CTS</text>
<text x="112.5" y="260.9">R157</text>
<text x="126.3" y="260.9">4K7</text>
<text x="188.9" y="262.2">SUPERSYNC</text>
<text x="203.9" y="260.9">R153</text>
<text x="211.4" y="262.2">2K2</text>
<text x="221.2" y="261">1</text>
<text x="229.1" y="258.5">3</text>
<text x="231.1" y="263.5">BC847BW</text>
<text x="231.1" y="261">U109</text>
<text x="240.7" y="258.5">C224</text>
<text x="243.3" y="263.5">10p</text>
<text x="134.6" y="268.6">R158</text>
<text x="229.1" y="266">2</text>
<text x="134.6" y="271.2">6K2</text>
<text x="317.4" y="286.4">René Gruber</text>
<text x="365.7" y="286.4">8</text>
<text x="380.9" y="286.4">8</text>
<text x="395.3" y="286.6">29/03/2021:14:26</text>
</g>
<g font-size="2.1">
<text x="264.1" y="251.2">CAPTURE2_MINI</text>
<text x="264.1" y="253.4">CAPTURE2_NANO</text>
</g>
<g font-size="1.8">
<text x="300.9" y="253.7">TITLE</text>
<text x="300.9" y="273.5">SIZE</text>
<text x="310.8" y="273.5">PAGE TITLE</text>
<text x="400" y="273.5">REV</text>
<text x="302.2" y="284">DRAWN BY</text>
<text x="355.5" y="284">SHEET</text>
<text x="373.3" y="284.9">of</text>
</g>
</svg>
